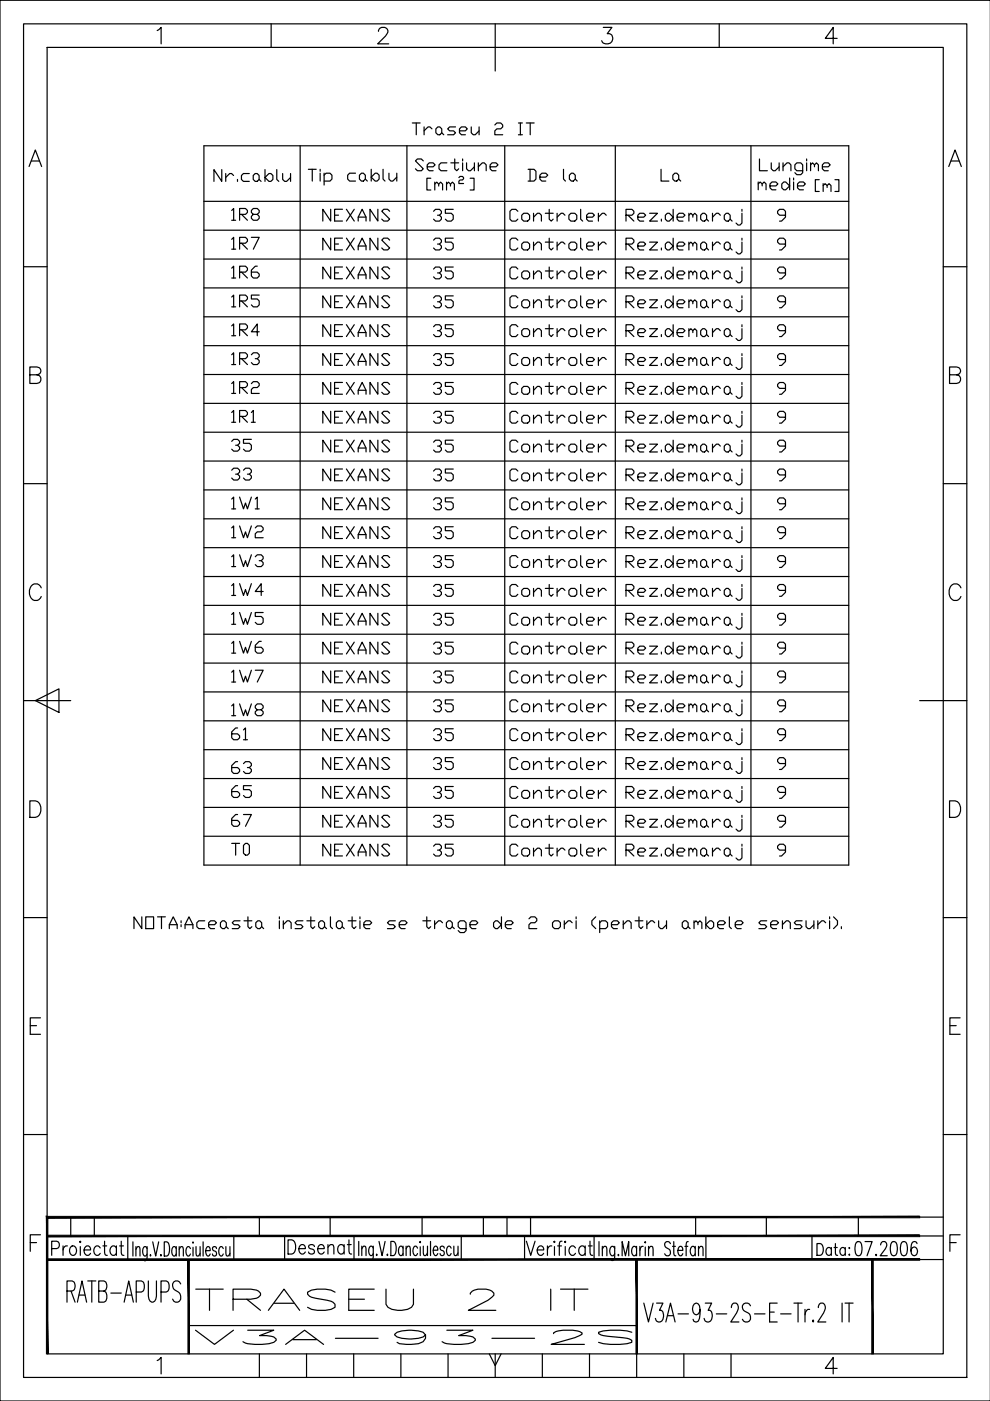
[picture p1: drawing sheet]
<svg xmlns="http://www.w3.org/2000/svg" width="210mm" height="297mm" viewBox="0 0 210 297" stroke-linecap="round" stroke-linejoin="round" font-family="sans-serif">
<!-- layer: 0 -->
<g fill="none" stroke="#000" stroke-width=".25">
<path d="M5 5.1h200v286.9h-200zM10 10.1h190v276.9h-190zM33.3 6.5l.9-.7v3.5M57.5 5.1v5M80.2 6.6a.87 .87 0 0 1 .7-.8h.7a.85 .85 0 0 1 .5 1.3l-2 2.2h2.3M105 5.1v10M127.9 5.8h1.8l-1 1.3a1.12 1.12 0 0 1 1.2 1.3 1.12 1.12 0 0 1-1.5 .9l-.5-.2-.3-.5M152.5 5.1v5M177.5 8.1h-2.5l1.7-2.3v3.5M210 .1h-210v296.9h210M6.2 35.3l1.3-3.5 1.3 3.5M6.7 34.1h1.6"/>
<path d="M43.2 30.9h136.8v152.5h-136.8zM63.6 30.9v152.5M65.4 35.9h1.6M66.2 35.9v2.5M67.9 35.9v.4M67.9 36.7v1.7M68.7 37.1l.4-.4h.9l.4 .4v.9l-.4 .4h-1.3M68.7 36.7v2.5M75.4 36.7h-1.3l-.4 .4v.9l.4 .4h1.3M76.2 37.1l.4-.4h.4l.5 .4v.9l-.5 .4h-.4l-.4-.4zM77.5 38l.4 .4M78.7 37.6l.8-.9h.5l.4 .4v.9l-.4 .4h-.5z"/>
<path d="M78.7 35.9v2.5M81.2 35.9v2.1l.4 .4M82.5 36.7v1.3l.4 .4h.4l.8-.8M84.1 36.7v1.7M86.3 30.9v152.5M107 30.9v152.5M130.5 30.9v152.5M159.2 30.9v152.5M161 33.7v2.5h1.7M171 33.7v.4M174.4 35.4h1.2l.4-.4-.4-.5h-.8l-.4 .5v.8l.4 .4h.8M201.2 35.3l1.3-3.5 1.3 3.5"/>
<path d="M201.7 34.1h1.6M5 56.6h5M43.2 42.7h136.8M43.2 48.8h136.8M43.2 54.9h136.8M132.7 45.6h1.3l.4-.4v-.4l-.4-.4h-1.3v2.5M133.1 45.6l1.3 1.3M135.2 46h1.3l.4-.4-.4-.4h-.9l-.4 .4v.9l.4 .4h.9M137.7 45.2h1.7l-1.7 1.7h1.7M140.2 46.5v.4M141.1 45.6l.4-.4h.4l.8 .8-.8 .9h-.4l-.4-.4zM142.7 44.4v2.5"/>
<path d="M143.6 46h1.2l.4-.4-.4-.4h-.8l-.4 .4v.9l.4 .4h.8M146.1 45.6l.4-.4 .4 .4v.4M146.1 45.2v1.7M146.9 45.6l.4-.4 .4 .4v1.3M148.6 45.6l.4-.4h.4l.4 .4v.9l-.4 .4h-.4l-.4-.4zM149.8 46.5l.4 .4M151.1 45.2v1.7M152.7 45.6l-.4-.4h-.4l-.8 .8M153.6 45.6l.4-.4h.4l.4 .4v.9l-.4 .4h-.4l-.4-.4zM154.8 46.5l.4 .4M157.3 45.2v2.1l-.4 .4h-.4l-.4-.4M157.3 44.4v.4"/>
<path d="M166.5 45.6h-1.2l-.4-.4v-.4l.4-.4h.8l.4 .4v1.2l-.8 .9h-.4M166.5 51.7h-1.2l-.4-.4v-.4l.4-.4h.8l.4 .4v1.3l-.8 .8h-.4M166.5 57.9h-1.2l-.4-.4v-.5l.4-.4h.8l.4 .4v1.3l-.8 .8h-.4M200 56.6h5M6.3 79.5h1.5l.5-.2a.82 .82 0 0 0 0-1.3l-.5-.2h-1.5v3.5h1.5a.92 .92 0 0 0 .9-.9 .92 .92 0 0 0-.9-.9M43.2 61h136.8M43.2 73.3h136.8M43.2 79.4h136.8M43.2 67.2h136.8M132.7 64h1.3l.4-.4v-.4l-.4-.5h-1.3v2.5M133.1 64l1.3 1.2M135.2 64.4h1.3l.4-.4-.4-.4h-.9l-.4 .4v.8l.4 .4h.9"/>
<path d="M137.7 63.6h1.7l-1.7 1.6h1.7M140.2 64.8v.4M141.1 64l.4-.4h.4l.8 .8-.8 .8h-.4l-.4-.4zM142.7 62.7v2.5M143.6 64.4h1.2l.4-.4-.4-.4h-.8l-.4 .4v.8l.4 .4h.8M146.1 64l.4-.4 .4 .4v.4M146.1 63.6v1.6M146.9 64l.4-.4 .4 .4v1.2M148.6 64l.4-.4h.4l.4 .4v.8l-.4 .4h-.4l-.4-.4zM149.8 64.8l.4 .4M151.1 63.6v1.6M152.7 64l-.4-.4h-.4l-.8 .8"/>
<path d="M153.6 64l.4-.4h.4l.4 .4v.8l-.4 .4h-.4l-.4-.4zM154.8 64.8l.4 .4M157.3 63.6v2.1l-.4 .4h-.4l-.4-.4M166.5 64h-1.2l-.4-.4v-.4l.4-.5h.8l.4 .5v1.2l-.8 .8h-.4M166.5 76.2h-1.2l-.4-.4v-.4l.4-.4h.8l.4 .4v1.2l-.8 .9h-.4M166.5 70.1h-1.2l-.4-.4v-.4l.4-.4h.8l.4 .4v1.2l-.8 .9h-.4M201.3 79.5h1.5l.5-.2a.82 .82 0 0 0 0-1.3l-.5-.2h-1.5v3.5h1.5a.92 .92 0 0 0 .9-.9 .92 .92 0 0 0-.9-.9M43.2 85.5h136.8M43.2 91.6h136.8M43.2 97.8h136.8M132.7 82.3h1.3l.4-.4v-.4l-.4-.4h-1.3v2.5M132.7 94.6h1.3l.4-.4v-.5l-.4-.4h-1.3v2.5"/>
<path d="M133.1 82.3l1.3 1.3M133.1 94.6l1.3 1.2M135.2 82.8h1.3l.4-.5-.4-.4h-.9l-.4 .4v.9l.4 .4h.9M135.2 95h1.3l.4-.4-.4-.4h-.9l-.4 .4v.8l.4 .4h.9M137.7 81.9h1.7l-1.7 1.7h1.7M137.7 94.2h1.7l-1.7 1.6h1.7M140.2 83.2v.4M140.2 95.4v.4M141.1 94.6l.4-.4h.4l.8 .8-.8 .8h-.4l-.4-.4zM141.5 81.9h.4l.8 .9-.8 .8h-.4l-.4-.4v-.9zM142.7 81.1v2.5M142.7 93.3v2.5"/>
<path d="M142.7 99.4v2.5M143.6 82.8h1.2l.4-.5-.4-.4h-.8l-.4 .4v.9l.4 .4h.8M143.6 95h1.2l.4-.4-.4-.4h-.8l-.4 .4v.8l.4 .4h.8M146.1 82.3l.4-.4 .4 .4v.5M146.1 94.6l.4-.4 .4 .4v.4M146.1 81.9v1.7M146.1 94.2v1.6M146.9 82.3l.4-.4 .4 .4v1.3M146.9 94.6l.4-.4 .4 .4v1.2M148.6 94.6l.4-.4h.4l.4 .4v.8l-.4 .4h-.4l-.4-.4zM149 81.9h.4l.4 .4v.9l-.4 .4h-.4l-.4-.4v-.9zM149.8 83.2l.4 .4"/>
<path d="M149.8 95.4l.4 .4M151.1 81.9v1.7M151.1 94.2v1.6M152.7 82.3l-.4-.4h-.4l-.8 .9M152.7 94.6l-.4-.4h-.4l-.8 .8M153.6 94.6l.4-.4h.4l.4 .4v.8l-.4 .4h-.4l-.4-.4zM154 81.9h.4l.4 .4v.9l-.4 .4h-.4l-.4-.4v-.9zM154.8 83.2l.4 .4M154.8 95.4l.4 .4M157.3 81.9v2.1l-.4 .4h-.4l-.4-.4M157.3 94.2v2.1l-.4 .4h-.4l-.4-.4M157.3 99.4v.5"/>
<path d="M166.5 88.5h-1.2l-.4-.5v-.4l.4-.4h.8l.4 .4v1.3l-.8 .8h-.4M166.5 82.3h-1.2l-.4-.4v-.4l.4-.4h.8l.4 .4v1.3l-.8 .8h-.4M166.5 94.6h-1.2l-.4-.4v-.5l.4-.4h.8l.4 .4v1.3l-.8 .8h-.4M5 102.5h5M43.2 103.9h136.8M43.2 110h136.8M43.2 116.1h136.8M132.7 119.1h1.3l.4-.5v-.4l-.4-.4h-1.3v2.5M132.7 112.9h1.3l.4-.4v-.4l-.4-.4h-1.3v2.5M132.7 100.7h1.3l.4-.4v-.4l-.4-.5h-1.3v2.5M133.1 119.1l1.3 1.2M133.1 112.9l1.3 1.3"/>
<path d="M133.1 100.7l1.3 1.2M135.2 119.5h1.3l.4-.4-.4-.5h-.9l-.4 .5v.8l.4 .4h.9M135.2 113.4h1.3l.4-.5-.4-.4h-.9l-.4 .4v.9l.4 .4h.9M135.2 101.1h1.3l.4-.4-.4-.4h-.9l-.4 .4v.8l.4 .4h.9M137.7 118.6h1.7l-1.7 1.7h1.7M137.7 112.5h1.7l-1.7 1.7h1.7M137.7 100.3h1.7l-1.7 1.6h1.7M140.2 101.5v.4M140.2 113.8v.4M140.2 119.9v.4M141.1 100.7l.4-.4h.4l.8 .8-.8 .8h-.4l-.4-.4zM141.5 118.6h.4l.8 .9-.8 .8h-.4l-.4-.4v-.8z"/>
<path d="M141.5 112.5h.4l.8 .9-.8 .8h-.4l-.4-.4v-.9zM142.7 111.7v2.5M142.7 117.8v2.5M143.6 119.5h1.2l.4-.4-.4-.5h-.8l-.4 .5v.8l.4 .4h.8M143.6 113.4h1.2l.4-.5-.4-.4h-.8l-.4 .4v.9l.4 .4h.8M143.6 101.1h1.2l.4-.4-.4-.4h-.8l-.4 .4v.8l.4 .4h.8M146.1 119.1l.4-.5 .4 .5v.4M146.1 112.9l.4-.4 .4 .4v.5M146.1 100.7l.4-.4 .4 .4v.4M146.1 100.3v1.6M146.1 112.5v1.7M146.1 118.6v1.7"/>
<path d="M146.9 119.1l.4-.5 .4 .5v1.2M146.9 112.9l.4-.4 .4 .4v1.3M146.9 100.7l.4-.4 .4 .4v1.2M148.6 119.1l.4-.5h.4l.4 .5v.8l-.4 .4h-.4l-.4-.4zM148.6 112.9l.4-.4h.4l.4 .4v.9l-.4 .4h-.4l-.4-.4zM148.6 100.7l.4-.4h.4l.4 .4v.8l-.4 .4h-.4l-.4-.4zM149.8 119.9l.4 .4M149.8 113.8l.4 .4M149.8 101.5l.4 .4M151.1 100.3v1.6M151.1 112.5v1.7M151.1 118.6v1.7"/>
<path d="M152.7 119.1l-.4-.5h-.4l-.8 .9M152.7 112.9l-.4-.4h-.4l-.8 .9M152.7 100.7l-.4-.4h-.4l-.8 .8M153.6 100.7l.4-.4h.4l.4 .4v.8l-.4 .4h-.4l-.4-.4zM154 118.6h.4l.4 .5v.8l-.4 .4h-.4l-.4-.4v-.8zM154 112.5h.4l.4 .4v.9l-.4 .4h-.4l-.4-.4v-.9zM154.8 119.9l.4 .4M154.8 113.8l.4 .4M154.8 101.5l.4 .4M157.3 118.6v2.1l-.4 .4h-.4l-.4-.4M157.3 112.5v2.1l-.4 .4h-.4l-.4-.4M157.3 100.3v2.1l-.4 .4h-.4l-.4-.4"/>
<path d="M157.3 117.8v.4M166.5 100.7h-1.2l-.4-.4v-.4l.4-.5h.8l.4 .5v1.2l-.8 .8h-.4M166.5 106.8h-1.2l-.4-.4v-.4l.4-.4h.8l.4 .4v1.2l-.8 .9h-.4M166.5 112.9h-1.2l-.4-.4v-.4l.4-.4h.8l.4 .4v1.3l-.8 .8h-.4M166.5 119.1h-1.2l-.4-.5v-.4l.4-.4h.8l.4 .4v1.3l-.8 .8h-.4M200 102.5h5M8.7 124.6a1.29 1.29 0 0 0-1.4-.8 1.29 1.29 0 0 0-1.1 1.3 1.62 1.62 0 0 0 1.7 2.2l.7-.5 .1-.3M43.2 122.2h136.8M43.2 128.4h136.8M43.2 134.5h136.8M132.7 137.4h1.3l.4-.4v-.4l-.4-.4h-1.3v2.5M132.7 131.3h1.3l.4-.4v-.4l-.4-.5h-1.3v2.5"/>
<path d="M133.1 137.4l1.3 1.3M133.1 131.3l1.3 1.2M135.2 137.8h1.3l.4-.4-.4-.4h-.9l-.4 .4v.8l.4 .5h.9M135.2 131.7h1.3l.4-.4-.4-.4h-.9l-.4 .4v.8l.4 .4h.9M137.7 137h1.7l-1.7 1.7h1.7M137.7 130.9h1.7l-1.7 1.6h1.7M140.2 132.1v.4M140.2 138.2v.5M141.1 137.4l.4-.4h.4l.8 .8-.8 .9h-.4l-.4-.5zM141.1 131.3l.4-.4h.4l.8 .8-.8 .8h-.4l-.4-.4zM142.7 130v2.5M142.7 136.2v2.5"/>
<path d="M143.6 137.8h1.2l.4-.4-.4-.4h-.8l-.4 .4v.8l.4 .5h.8M143.6 131.7h1.2l.4-.4-.4-.4h-.8l-.4 .4v.8l.4 .4h.8M146.1 137.4l.4-.4 .4 .4v.4M146.1 131.3l.4-.4 .4 .4v.4M146.1 130.9v1.6M146.1 137v1.7M146.9 137.4l.4-.4 .4 .4v1.3M146.9 131.3l.4-.4 .4 .4v1.2M148.6 137.4l.4-.4h.4l.4 .4v.8l-.4 .5h-.4l-.4-.5zM148.6 131.3l.4-.4h.4l.4 .4v.8l-.4 .4h-.4l-.4-.4zM149.8 138.2l.4 .5M149.8 132.1l.4 .4"/>
<path d="M151.1 130.9v1.6M151.1 137v1.7M152.7 137.4l-.4-.4h-.4l-.8 .8M152.7 131.3l-.4-.4h-.4l-.8 .8M153.6 137.4l.4-.4h.4l.4 .4v.8l-.4 .5h-.4l-.4-.5zM153.6 131.3l.4-.4h.4l.4 .4v.8l-.4 .4h-.4l-.4-.4zM154.8 138.2l.4 .5M154.8 132.1l.4 .4M157.3 137v2.1l-.4 .4h-.4l-.4-.4M157.3 130.9v2.1l-.4 .4h-.4l-.4-.4M157.3 136.2v.4M166.5 125.2h-1.2l-.4-.4v-.5l.4-.4h.8l.4 .4v1.3l-.8 .8h-.4"/>
<path d="M166.5 131.3h-1.2l-.4-.4v-.4l.4-.5h.8l.4 .5v1.2l-.8 .8h-.4M166.5 137.4h-1.2l-.4-.4v-.4l.4-.4h.8l.4 .4v1.2l-.8 .9h-.4M203.7 124.6a1.28 1.28 0 0 0-1.4-.8 1.28 1.28 0 0 0-1.1 1.3 1.61 1.61 0 0 0 1.7 2.2l.3-.2 .5-.6M5 148.5h10M7.5 148.5l5-2.5v5.1zM43.2 158.9h136.8M43.2 152.8h136.8M43.2 140.6h136.8M43.2 146.7h136.8M132.7 149.6h1.3l.4-.4v-.4l-.4-.4h-1.3v2.5M132.7 155.8h1.3l.4-.5v-.4l-.4-.4h-1.3v2.5M133.1 149.6l1.3 1.3"/>
<path d="M133.1 155.8l1.3 1.2M135.2 150.1h1.3l.4-.5-.4-.4h-.9l-.4 .4v.9l.4 .4h.9M135.2 156.2h1.3l.4-.4-.4-.5h-.9l-.4 .5v.8l.4 .4h.9M137.7 149.2h1.7l-1.7 1.7h1.7M137.7 155.3h1.7l-1.7 1.7h1.7M140.2 150.5v.4M140.2 156.6v.4M141.1 149.6l.4-.4h.4l.8 .9-.8 .8h-.4l-.4-.4zM141.5 155.3h.4l.8 .9-.8 .8h-.4l-.4-.4v-.8zM142.7 148.4v2.5M142.7 154.5v2.5M143.6 150.1h1.2l.4-.5-.4-.4h-.8l-.4 .4v.9l.4 .4h.8"/>
<path d="M143.6 156.2h1.2l.4-.4-.4-.5h-.8l-.4 .5v.8l.4 .4h.8M146.1 149.6l.4-.4 .4 .4v.5M146.1 155.8l.4-.5 .4 .5v.4M146.1 149.2v1.7M146.1 155.3v1.7M146.9 149.6l.4-.4 .4 .4v1.3M146.9 155.8l.4-.5 .4 .5v1.2M148.6 149.6l.4-.4h.4l.4 .4v.9l-.4 .4h-.4l-.4-.4zM148.6 155.8l.4-.5h.4l.4 .5v.8l-.4 .4h-.4l-.4-.4zM149.8 150.5l.4 .4M149.8 156.6l.4 .4M151.1 149.2v1.7"/>
<path d="M151.1 155.3v1.7M152.7 149.6l-.4-.4h-.4l-.8 .9M152.7 155.8l-.4-.5h-.4l-.8 .9M153.6 149.6l.4-.4h.4l.4 .4v.9l-.4 .4h-.4l-.4-.4zM154 155.3h.4l.4 .5v.8l-.4 .4h-.4l-.4-.4v-.8zM154.8 150.5l.4 .4M154.8 156.6l.4 .4M157.3 149.2v2.1l-.4 .4h-.4l-.4-.4M157.3 155.3v2.1l-.4 .4h-.4l-.4-.4M157.3 154.5v.4M166.5 155.8h-1.2l-.4-.5v-.4l.4-.4h.8l.4 .4v1.3l-.8 .8h-.4M166.5 149.6h-1.2l-.4-.4v-.4l.4-.4h.8l.4 .4v1.3l-.8 .8h-.4"/>
<path d="M166.5 143.5h-1.2l-.4-.4v-.4l.4-.4h.8l.4 .4v1.3l-.8 .8h-.4M195 148.5h10M6.3 169.8h1.2a1.87 1.87 0 0 1 1.2 1.7 1.87 1.87 0 0 1-1.2 1.8h-1.2zM43.2 177.3h136.8M43.2 165.1h136.8M43.2 171.2h136.8M132.7 168h1.3l.4-.4v-.4l-.4-.4h-1.3v2.5M133.1 168l1.3 1.3M135.2 168.4h1.3l.4-.4-.4-.4h-.9l-.4 .4v.8l.4 .5h.9M137.7 167.6h1.7l-1.7 1.7h1.7M140.2 168.8v.5M141.5 167.6h.4l.8 .8-.8 .9h-.4l-.4-.5v-.8z"/>
<path d="M142.7 166.8v2.5M143.6 168.4h1.2l.4-.4-.4-.4h-.8l-.4 .4v.8l.4 .5h.8M146.1 168l.4-.4 .4 .4v.4M146.1 167.6v1.7M146.9 168l.4-.4 .4 .4v1.3M148.6 168l.4-.4h.4l.4 .4v.8l-.4 .5h-.4l-.4-.5zM149.8 168.8l.4 .5M151.1 167.6v1.7M152.7 168l-.4-.4h-.4l-.8 .8M154 167.6h.4l.4 .4v.8l-.4 .5h-.4l-.4-.5v-.8zM154.8 168.8l.4 .5M157.3 167.6v2.1l-.4 .4h-.4l-.4-.4"/>
<path d="M166.5 174.1h-1.2l-.4-.4v-.4l.4-.4h.8l.4 .4v1.2l-.8 .9h-.4M166.5 168h-1.2l-.4-.4v-.4l.4-.4h.8l.4 .4v1.2l-.8 .9h-.4M166.5 161.9h-1.2l-.4-.4v-.4l.4-.5h.8l.4 .5v1.2l-.8 .8h-.4M201.3 169.8h1.2a1.87 1.87 0 0 1 1.2 1.7 1.87 1.87 0 0 1-1.2 1.8h-1.2zM5 194.5h5M30.1 194.4v2.5l-1.7-2.5v2.5M30.9 194.4h1.7v2.5h-1.7zM33.4 194.4h1.7M34.2 194.4v2.5M35.9 196.9v-.8l.8-1.7 .9 1.7v.8M35.9 196.1h1.7M38.4 195.2v.4"/>
<path d="M38.4 196.1v.4M39.2 196.9v-.8l.9-1.7 .8 1.7v.8M39.2 196.1h1.7M43.4 195.2h-1.2l-.5 .4v.9l.5 .4h1.2M44.2 196.1h1.3l.4-.5-.4-.4h-.8l-.5 .4v.9l.5 .4h.8M46.7 195.6l.4-.4h.5l.4 .4v.9l-.4 .4h-.5l-.4-.4zM48 196.5l.4 .4M50.9 195.2h-1.3l-.4 .4 .4 .5h.9l.4 .4-.4 .4h-1.3M51.7 195.2h1.7M52.6 194.4v2.1l.4 .4 .4-.4M54.2 195.6l.5-.4h.4l.4 .4v.9l-.4 .4h-.4l-.5-.4zM55.5 196.5l.4 .4"/>
<path d="M59.2 194.4v.4M59.2 195.2v1.7M60.1 196.1l.8-.9h.4l.4 .4v1.3M60.1 195.2v1.7M64.2 195.2h-1.2l-.4 .4 .4 .5h.8l.4 .4-.4 .4h-1.2M65.1 195.2h1.6M65.9 194.4v2.1l.4 .4 .4-.4M67.6 195.6l.4-.4h.4l.4 .4v.9l-.4 .4h-.4l-.4-.4zM68.8 196.5l.4 .4M70.1 194.4v2.1l.4 .4M71.3 195.6l.4-.4h.4l.5 .4v.9l-.5 .4h-.4l-.4-.4zM72.6 196.5l.4 .4"/>
<path d="M73.8 195.2h1.7M74.7 194.4v2.1l.4 .4 .4-.4M76.3 194.4v.4M76.3 195.2v1.7M77.2 196.1h1.2l.4-.5-.4-.4h-.8l-.4 .4v.9l.4 .4h.8M83.8 195.2h-1.2l-.5 .4 .5 .5h.8l.4 .4-.4 .4h-1.3M84.6 196.1h1.3l.4-.5-.4-.4h-.8l-.5 .4v.9l.5 .4h.8M89.7 195.2h1.6M90.5 194.4v2.1l.4 .4 .4-.4M92.1 195.2v1.7M93.8 195.6l-.4-.4h-.4l-.9 .9M94.6 195.6l.5-.4h.4l.4 .4v.9l-.4 .4h-.4l-.5-.4z"/>
<path d="M95.9 196.5l.4 .4M98.8 196.9h-1.2l-.5-.4v-.9l.5-.4h.8l.4 .4v1.7l-.4 .4h-.8l-.5-.4M99.7 196.1h1.2l.4-.5-.4-.4h-.8l-.4 .4v.9l.4 .4h.8M104.6 195.6l.5-.4h.4l.8 .9-.8 .8h-.4l-.5-.4zM106.3 194.4v2.5M107.1 196.1h1.3l.4-.5-.4-.4h-.8l-.5 .4v.9l.5 .4h.8M112.2 194.8l.4-.4h.8l.4 .4v.4l-.4 .4h-.8l-.4 .5v.8h1.6M117.1 195.6l.5-.4h.8l.4 .4v.9l-.4 .4h-.8l-.5-.4zM119.6 195.2v1.7M121.3 195.6l-.4-.4h-.4l-.9 .9M122.2 194.4v.4M122.2 195.2v1.7"/>
<path d="M126.3 194.4l-.8 .8v.9l.8 .8M127.1 195.6l.5-.4h.8l.4 .4v.9l-.4 .4h-1.3M127.1 195.2v2.5M129.6 196.1h1.3l.4-.5-.4-.4h-.8l-.5 .4v.9l.5 .4h.8M132.1 196.1l.9-.9h.4l.4 .4v1.3M132.1 195.2v1.7M134.7 195.2h1.6M135.5 194.4v2.1l.4 .4 .4-.4M137.1 195.2v1.7M138.8 195.6l-.4-.4h-.4l-.9 .9M139.6 195.2v1.3l.5 .4h.4l.8-.8M141.3 195.2v1.7"/>
<path d="M144.7 195.6l.4-.4h.4l.4 .4v.9l-.4 .4h-.4l-.4-.4zM145.9 196.5l.4 .4M147.2 195.6l.4-.4 .4 .4v.5M147.2 195.2v1.7M148 195.6l.4-.4 .4 .4v1.3M149.6 196.1l.9-.9h.4l.4 .4v.9l-.4 .4h-.4zM149.6 194.4v2.5M152.1 196.1h1.3l.4-.5-.4-.4h-.8l-.5 .4v.9l.5 .4h.8M154.6 194.4v2.1l.5 .4M155.9 196.1h1.3l.4-.5-.4-.4h-.9l-.4 .4v.9l.4 .4h.9M162.6 195.2h-1.3l-.4 .4 .4 .5h.8l.5 .4-.5 .4h-1.2M163.4 196.1h1.2l.5-.5-.5-.4h-.8l-.4 .4v.9l.4 .4h.8"/>
<path d="M165.9 196.1l.8-.9h.4l.5 .4v1.3M165.9 195.2v1.7M166.5 180.2h-1.2l-.4-.4v-.4l.4-.4h.8l.4 .4v1.3l-.8 .8h-.4M170.1 195.2h-1.3l-.4 .4 .4 .5h.9l.4 .4-.4 .4h-1.3M170.9 195.2v1.3l.4 .4h.4l.9-.8M172.6 195.2v1.7M173.4 195.2v1.7M175.1 195.6l-.5-.4h-.4l-.8 .9M175.9 194.4v.4M175.9 195.2v1.7M176.7 194.4l.9 .8v.9l-.9 .8M178.4 196.5v.4"/>
<path d="M200 194.5h5M6.4 217.5h1.3M8.6 215.8h-2.2v3.5h2.2M201.4 217.5h1.3M203.6 215.8h-2.2v3.5h2.2M5 240.5h5M195 258h5M200 240.5h5M6.4 263.5h1.3M8.6 261.8h-2.2v3.5M195 262.1h5M195 267h5"/>
<path d="M201.4 263.5h1.3M203.6 261.8h-2.2v3.5M33.3 288.5l.9-.7v3.5M55 287v5M65 287v5M75 287v5M85 287v5M95 287v5M103.7 287l1.3 2.5 1.2-2.5M105 287v5M115 287v5M125 287v5"/>
<path d="M135 287v5M145 287v5M155 287v5M177.5 290.1h-2.5l1.7-2.3v3.5"/>
</g>
<!-- layer: INDICATOR -->
<g fill="none" stroke="#000" stroke-width=".25">
<path d="M15 258v4.1M20 258v4.1M55 258v4.1M70 258v4.1M89.5 258v4.1M102.5 258v4.1M107.5 258v4.1M112.5 258v4.1M147.5 258v4.1M162.5 258v4.1M182 258v4.1M11 264.7h1a.81 .81 0 0 0 .6-.8 .81 .81 0 0 0-.6-.7h-1v3"/>
<path d="M13.4 264.2v2M14.2 273.7h1.1a1.22 1.22 0 0 0 0-2.1h-1.1v4.5M14.3 264.2a.83 .83 0 0 0-.9 .8M15.1 273.7l.8 2.4M15.1 264.3a.8 .8 0 0 1 .9 .1 .8 .8 0 0 1 .2 .9 .8 .8 0 0 1-.9 .9 1.18 1.18 0 0 1-.2-1.9zM16.4 276.1l1-4.5 1 4.5M16.8 274.6h1.2M17 263.2l.1 .1-.1 .1-.1-.1zM17 264.3v1.9M17.8 265h1.4a.67 .67 0 0 0-.4-.8 .67 .67 0 0 0-.9 .4 .99 .99 0 0 0 .8 1.6l.5-.5M18.6 271.6h1.7M19.5 271.6v4.5"/>
<path d="M20.9 273.7h1.1a1.22 1.22 0 0 0 0-2.1h-1.1v4.5h1.1a1.39 1.39 0 0 0 0-2.4M21.3 264.6a.66 .66 0 0 0-.7-.5 .66 .66 0 0 0-.6 .5 1 1 0 0 0 .8 1.6l.5-.5M21.8 264.2h.8M22.2 263.2v2.4l.1 .4 .4 .2M23.5 274.2h2.2M24.7 264.6a.66 .66 0 0 0-.6-.5 .66 .66 0 0 0-.7 .5 1 1 0 0 0 .8 1.6l.5-.5M24.7 264.2v2M25.4 264.2h.8M25.7 263.2v2.4l.1 .4 .5 .2M26.3 276.1l1-4.5 1 4.5M26.7 274.6h1.2M27.1 262.1v4.9"/>
<path d="M28.2 263.3v3M28.8 264.9l.4-.6 .4 .1 .1 1.9M28.8 264.3v2M28.9 273.9h1.1a1.39 1.39 0 0 0 0-2.3h-1.1v4.5M31.2 264.3l-.1 2.7-.2 .3-.4-.1M31.2 264.7l-.3-.4h-.3a1.45 1.45 0 0 0 0 2h.3l.3-.4M31.5 271.6v3.2l.3 1.1 .4 .2 .6-.2 .2-.5 .2-3.8M31.9 266v.3zM32.4 263.3l.6 3 .6-3M34.1 266v.3zM34.1 273.9h1.2a1.4 1.4 0 0 0 0-2.3h-1.2v4.5M34.8 263.3h.6a2.24 2.24 0 0 1 0 3h-.6z"/>
<path d="M37.4 264.7l-.3-.4h-.3a1.45 1.45 0 0 0 0 2h.3l.3-.4M37.4 264.3v2M38 264.9l.4-.6 .4 .1 .1 1.9M38 264.3v2M38.3 272.2a.93 .93 0 0 0-1.3-.5 .93 .93 0 0 0-.3 1.4l.4 .4a1.52 1.52 0 0 1 1 2.4 .87 .87 0 0 1-1.5-.5M40.4 264.7l-.3-.4h-.3a1.45 1.45 0 0 0 0 2h.3l.3-.4M40.9 263.3v.3zM40.9 264.4v1.9M41.6 264.3v1.9l.4 .1 .4-.6M42.4 264.3v2M43.1 263.3v3M43.6 265.2h1v-.3a.51 .51 0 0 0-.6-.6 1.43 1.43 0 0 0 0 2h.2l.4-.4"/>
<path d="M45.9 264.7l-.1-.3-.2-.1-.5 .1-.1 .3 .3 .5 .5 .2a.56 .56 0 0 1-.4 .9l-.3-.1-.1-.3M47.3 264.7l-.3-.4h-.2a1.45 1.45 0 0 0 0 2h.2l.3-.4M47.9 264.3l.1 1.9 .4 .1 .4-.6M48.8 264.3v2M49.6 262.3v4.9M60.3 262v5M61.1 262.9h.8a1.77 1.77 0 0 1 0 3h-.8zM63.4 264.7h1.3a.67 .67 0 0 0-.4-.8 .67 .67 0 0 0-.8 .4 1.01 1.01 0 0 0 .8 1.6l.4-.5M66.7 264.3a.67 .67 0 0 0-.7-.4 .67 .67 0 0 0-.6 .4l.4 .4 .5 .2a.55 .55 0 0 1 .3 .8 .72 .72 0 0 1-1.2-.3M67.4 264.7h1.3a.67 .67 0 0 0-.4-.8 .67 .67 0 0 0-.8 .4 1.01 1.01 0 0 0 .8 1.6l.4-.5M69.5 264.5l.6-.6 .6 .1 .1 1.9M69.5 263.9v2"/>
<path d="M73 264.3a.67 .67 0 0 0-.7-.4 .67 .67 0 0 0-.6 .4 1.01 1.01 0 0 0 .8 1.6l.5-.5M73 263.9v2M73.6 263.9h.9M74 262.9v2.4l.1 .4 .5 .2M75.1 262.1v4.9M76.1 263.2v3M76.7 264.8l.4-.6 .4 .1 .1 1.9M76.7 264.2v2M79.1 264.2v2.7l-.3 .3-.4-.1M79.1 264.6l-.3-.4h-.2a1.43 1.43 0 0 0 0 2h.2l.3-.4M79.9 265.9v.3zM80.4 263.2l.6 3 .7-3"/>
<path d="M82.1 265.9v.3zM82.9 263.2h.5a2.18 2.18 0 0 1 0 3h-.5zM85.5 264.6l-.4-.4h-.2a1.43 1.43 0 0 0 0 2h.2l.4-.4M85.5 264.2v2M86.1 264.8l.4-.6 .4 .1 .1 1.9M86.1 264.2v2M88.5 264.6l-.3-.4h-.2a1.4 1.4 0 0 0 0 2h.2l.3-.4M89.1 263.2v.3zM89.1 264.3v1.9M89.7 264.2l.1 1.9 .4 .1 .4-.6M90.6 264.2v2M91.3 263.2v3"/>
<path d="M91.9 265.1h.9v-.3a.53 .53 0 0 0-.5-.6 1.43 1.43 0 0 0 0 2h.2l.3-.4M94.2 264.6l-.1-.3-.2-.1-.5 .1v.6l.6 .3a.52 .52 0 0 1 .1 .7 .52 .52 0 0 1-.7 .2l-.1-.3M95.7 264.6l-.4-.4h-.2a1.4 1.4 0 0 0 0 2h.2l.4-.4M96.2 264.2l.1 1.9 .4 .1 .4-.6M97.1 264.2v2M97.8 262.1v4.9M111.2 262.1v4.9M111.6 263.2l.9 3 .9-3M113.9 265h1.4a.67 .67 0 0 0-.5-.8 .67 .67 0 0 0-.8 .4 1 1 0 0 0 .8 1.6l.5-.5M116.1 264.2v2M117 264.2a.83 .83 0 0 0-.9 .8M117.6 263.2v.2l-.2-.1z"/>
<path d="M117.6 264.3v1.9M118.2 264.2h.8M119.2 263.2l-.5 .1-.1 .4v2.5M119.8 263.2v.2l-.1-.1zM119.8 264.3v1.9M122 264.6l-.4-.4a1 1 0 0 0-1 1 1 1 0 0 0 1 1l.4-.5M124.1 264.6a.66 .66 0 0 0-.7-.5 .66 .66 0 0 0-.6 .5 .99 .99 0 0 0 .8 1.6l.5-.5M124.1 264.2v2M124.8 264.2h.8M125.1 263.2v2.4l.1 .4 .5 .2M126 262.1v4.9M127 263.2v3.1"/>
<path d="M127.7 264.8l.4-.5 .5 .1 .1 1.9M127.7 264.3v2M130.3 264.3l-.1 2.7-.2 .2-.5-.1M130.3 264.7l-.3-.4h-.3a1.33 1.33 0 0 0 0 2h.3l.3-.5M131.1 266v.3zM131.9 266.3v-3.1l.7 3.1 .7-3.1v3.1M135 264.7l-.4-.4h-.2a1.35 1.35 0 0 0 0 2h.2l.4-.5M135 264.3v2M135.7 264.3v2M136.4 264.3l-.5 .1-.2 .7M136.5 276.3l1 4 1-4M136.8 263.2v.3z"/>
<path d="M136.8 264.4v1.9M137.5 264.8l.4-.5 .5 .1 .1 1.9M137.5 264.3v2M139.2 276.3h1.4l-.8 1.5h.4a1.55 1.55 0 0 1-.3 2.5 .78 .78 0 0 1-.9-.8M141.5 279h1.3M142.1 263.7a.67 .67 0 0 0-1.1-.3 .67 .67 0 0 0 .3 1.1l.5 .3a.78 .78 0 0 1 .3 .9 .78 .78 0 0 1-.7 .6l-.5-.5M142.6 264.3h.6M142.9 263.2v2.5v.4l.4 .2M143.7 265.1h1.1v-.3a.53 .53 0 0 0-.6-.5 1.33 1.33 0 0 0 0 2h.2l.4-.5M143.8 278.6h2.2M145.2 264.3h.6M145.9 263.2l-.3 .2-.1 .4v2.5"/>
<path d="M147.4 264.7l-.3-.4h-.3a1.33 1.33 0 0 0 0 2h.3l.3-.5M147.4 264.3v2M148.1 264.8l.4-.5 .5 .1 .1 1.9M148.1 264.3v2M148.4 277.6l-.3 1-.4 .2a1.32 1.32 0 0 1-.9-1.3 1.32 1.32 0 0 1 .9-1.2l.4 .2a4.1 4.1 0 0 1 0 3.6l-.7 .2-.3-.2-.2-.4M149.5 276.3h1.4l-.8 1.5h.4a1.55 1.55 0 0 1-.2 2.5 .78 .78 0 0 1-1-.8M149.7 262.1v4.9M151.9 278.6h2.2M155.1 277.2l.2-.7 .3-.2h.5a1.41 1.41 0 0 1 .1 2.1l-1.3 1.9h1.8M159.1 276.9a.92 .92 0 0 0-1.5-.4 .92 .92 0 0 0 .3 1.5l.7 .4a1.09 1.09 0 0 1-.1 1.9l-.9-.2-.2-.4M160 278.6h2.2M163.2 278.2h1"/>
<path d="M164.8 276.3h-1.6v4h1.6M165.5 278.6h2.2M168.3 276.3h1.8M169.2 276.3v4M170.7 277.6v2.7M171.7 277.6h-.4l-.3 .2-.3 1M172.2 262.1v4.9M172.4 279.9l.1 .2-.1 .2-.1-.2zM173.2 263.7h.7a1.47 1.47 0 0 1 0 2.5h-.7zM173.5 277.2l.2-.7 .3-.2h.5a1.4 1.4 0 0 1 .1 2.1l-1.2 1.9h1.7M176.3 264.9l-.2-.3a.79 .79 0 0 0-1 .4 .79 .79 0 0 0 .3 1 .53 .53 0 0 0 .9-.2M176.3 264.5v1.7"/>
<path d="M176.8 264.5h.7M177.1 263.7v2l.1 .3 .4 .2M178.5 276.3v4M179.2 276.3h1.7M179.2 264.9l-.2-.3a.79 .79 0 0 0-.9 .4 .79 .79 0 0 0 .3 1 .53 .53 0 0 0 .8-.2M179.2 264.5v1.7M180 276.3v4M180.1 264.5v.2zM180.1 265.9v.3zM181.6 263.4l.5-.2a1.5 1.5 0 0 1 .7 1.8l-.4 1.1-.5 .1a1.49 1.49 0 0 1-.6-1.7zM183.4 263.2h1.5l-1.1 3M185.8 266l.1 .1-.1 .1z"/>
<path d="M186.7 264l.1-.5a.69 .69 0 0 1 1-.1 .69 .69 0 0 1 .1 1l-1.3 1.8h1.5M189.1 263.4l.5-.2a1.49 1.49 0 0 1 .7 1.8l-.4 1.1-.5 .1a1.5 1.5 0 0 1-.6-1.7zM191.2 263.4l.6-.2a1.5 1.5 0 0 1 .6 1.8l-.3 1.1-.6 .1a1.5 1.5 0 0 1-.6-1.7zM194.4 263.7l-.1-.3-.3-.2-.5 .2a2.99 2.99 0 0 0 0 2.7l.3 .1a.95 .95 0 0 0 .7-.9 .95 .95 0 0 0-.7-.9l-.3 .1-.4 .7M40 281h95M141.2 280.3l1-4 .9 4"/>
</g>
<g fill="#000" stroke="#000" stroke-width=".21">
<path d="M10.1 258.2h184.9v-.3zM9.8 257.9h185.2l-184.9 .3zM9.8 257.9l.3 29.1v-28.8zM9.8 257.9l.3 29.1h-.3z"/>
<path d="M10 262.2h185v-.3zM10 261.9h185l-185 .3z"/>
<path d="M10 267.2h185v-.3zM10 266.9h185l-185 .3z"/>
<path d="M39.8 267v20h.3zM39.8 267h.3v20z"/>
<path d="M134.8 267v20h.3zM134.8 267h.3v20z"/>
<path d="M184.8 267v20h.3zM184.8 267h.3v20z"/>
</g>
<text font-size="8.4" x="40.2" y="279">TRASEU 2 IT</text>
<g font-size="6.6">
<text x="131.6" y="55">Rez.demaraj</text>
<text x="131.6" y="61">Rez.demaraj</text>
<text x="131.6" y="73.4">Rez.demaraj</text>
<text x="131.6" y="79.4">Rez.demaraj</text>
<text x="131.6" y="91.7">Rez.demaraj</text>
<text x="131.6" y="110.1">Rez.demaraj</text>
<text x="131.6" y="128.4">Rez.demaraj</text>
<text x="131.6" y="146.8">Rez.demaraj</text>
<text x="131.6" y="165.1">Rez.demaraj</text>
<text x="131.6" y="177.4">Rez.demaraj</text>
<text x="131.6" y="183.4">Rez.demaraj</text>
</g>
<g font-size="6.2">
<text x="44.1" y="39.9">Nr.cablu</text>
<text x="159.5" y="41.6">medie</text>
<text x="171.8" y="42">[m]</text>
<text x="48" y="60.3">1R6</text>
<text x="90.7" y="121.7">35</text>
<text x="106.9" y="121.7">Controler</text>
<text x="67.4" y="140.1">NEXANS</text>
<text x="90.7" y="140.1">35</text>
<text x="106.9" y="140.1">Controler</text>
<text x="67.4" y="158.4">NEXANS</text>
<text x="90.7" y="158.4">35</text>
<text x="106.9" y="158.4">Controler</text>
<text x="40.2" y="286.1">V3A-93-2S</text>
</g>
<g font-size="5.7">
<text x="86.1" y="29.6">Traseu 2 IT</text>
<text x="86.8" y="37.4">Sectiune</text>
<text x="89.3" y="41.6">[mm ]</text>
<text x="110.8" y="39.5">De la</text>
<text x="139" y="39.5">La</text>
<text x="48" y="48">1R8</text>
<text x="67.4" y="48">NEXANS</text>
<text x="90.7" y="48">35</text>
<text x="106.9" y="48">Controler</text>
<text x="48" y="54">1R7</text>
<text x="67.4" y="54.3">NEXANS</text>
<text x="90.7" y="54.3">35</text>
<text x="106.9" y="54.3">Controler</text>
<text x="67.4" y="60.3">NEXANS</text>
<text x="90.7" y="60.3">35</text>
<text x="106.9" y="60.3">Controler</text>
<text x="48" y="66.3">1R5</text>
<text x="67.4" y="66.3">NEXANS</text>
<text x="90.7" y="66.3">35</text>
<text x="106.9" y="66.3">Controler</text>
<text x="48" y="72.3">1R4</text>
<text x="67.4" y="72.7">NEXANS</text>
<text x="90.7" y="72.7">35</text>
<text x="106.9" y="72.7">Controler</text>
<text x="48" y="78.7">1R3</text>
<text x="67.4" y="78.7">NEXANS</text>
<text x="90.7" y="78.7">35</text>
<text x="106.9" y="78.7">Controler</text>
<text x="48" y="84.7">1R2</text>
<text x="67.4" y="84.7">NEXANS</text>
<text x="90.7" y="84.7">35</text>
<text x="106.9" y="84.7">Controler</text>
<text x="48" y="90.7">1R1</text>
<text x="67.4" y="91">NEXANS</text>
<text x="90.7" y="91">35</text>
<text x="106.9" y="91">Controler</text>
<text x="48" y="97">35</text>
<text x="67.4" y="97">NEXANS</text>
<text x="90.7" y="97">35</text>
<text x="106.9" y="97">Controler</text>
<text x="48" y="103">33</text>
<text x="67.4" y="103">NEXANS</text>
<text x="90.7" y="103">35</text>
<text x="106.9" y="103">Controler</text>
<text x="48" y="109">1W1</text>
<text x="67.4" y="109.4">NEXANS</text>
<text x="90.7" y="109.4">35</text>
<text x="106.9" y="109.4">Controler</text>
<text x="48" y="115.4">1W2</text>
<text x="67.4" y="115.4">NEXANS</text>
<text x="90.7" y="115.4">35</text>
<text x="106.9" y="115.4">Controler</text>
<text x="48" y="121.4">1W3</text>
<text x="67.4" y="121.4">NEXANS</text>
<text x="48" y="127.4">1W4</text>
<text x="67.4" y="127.7">NEXANS</text>
<text x="90.7" y="127.7">35</text>
<text x="106.9" y="127.7">Controler</text>
<text x="48" y="133.7">1W5</text>
<text x="67.4" y="133.7">NEXANS</text>
<text x="90.7" y="133.7">35</text>
<text x="106.9" y="133.7">Controler</text>
<text x="48" y="139.7">1W6</text>
<text x="48" y="145.7">1W7</text>
<text x="67.4" y="146">NEXANS</text>
<text x="90.7" y="146">35</text>
<text x="106.9" y="146">Controler</text>
<text x="48" y="153.1">1W8</text>
<text x="67.4" y="152">NEXANS</text>
<text x="90.7" y="152">35</text>
<text x="106.9" y="152">Controler</text>
<text x="48" y="158">61</text>
<text x="48" y="165.1">63</text>
<text x="67.4" y="164.4">NEXANS</text>
<text x="90.7" y="164.4">35</text>
<text x="106.9" y="164.4">Controler</text>
<text x="48" y="170.4">65</text>
<text x="67.4" y="170.4">NEXANS</text>
<text x="90.7" y="170.4">35</text>
<text x="106.9" y="170.4">Controler</text>
<text x="48" y="176.4">67</text>
<text x="67.4" y="176.7">NEXANS</text>
<text x="90.7" y="176.7">35</text>
<text x="106.9" y="176.7">Controler</text>
<text x="48" y="182.4">T0</text>
<text x="67.4" y="182.7">NEXANS</text>
<text x="90.7" y="182.7">35</text>
<text x="106.9" y="182.7">Controler</text>
</g>
</svg>
